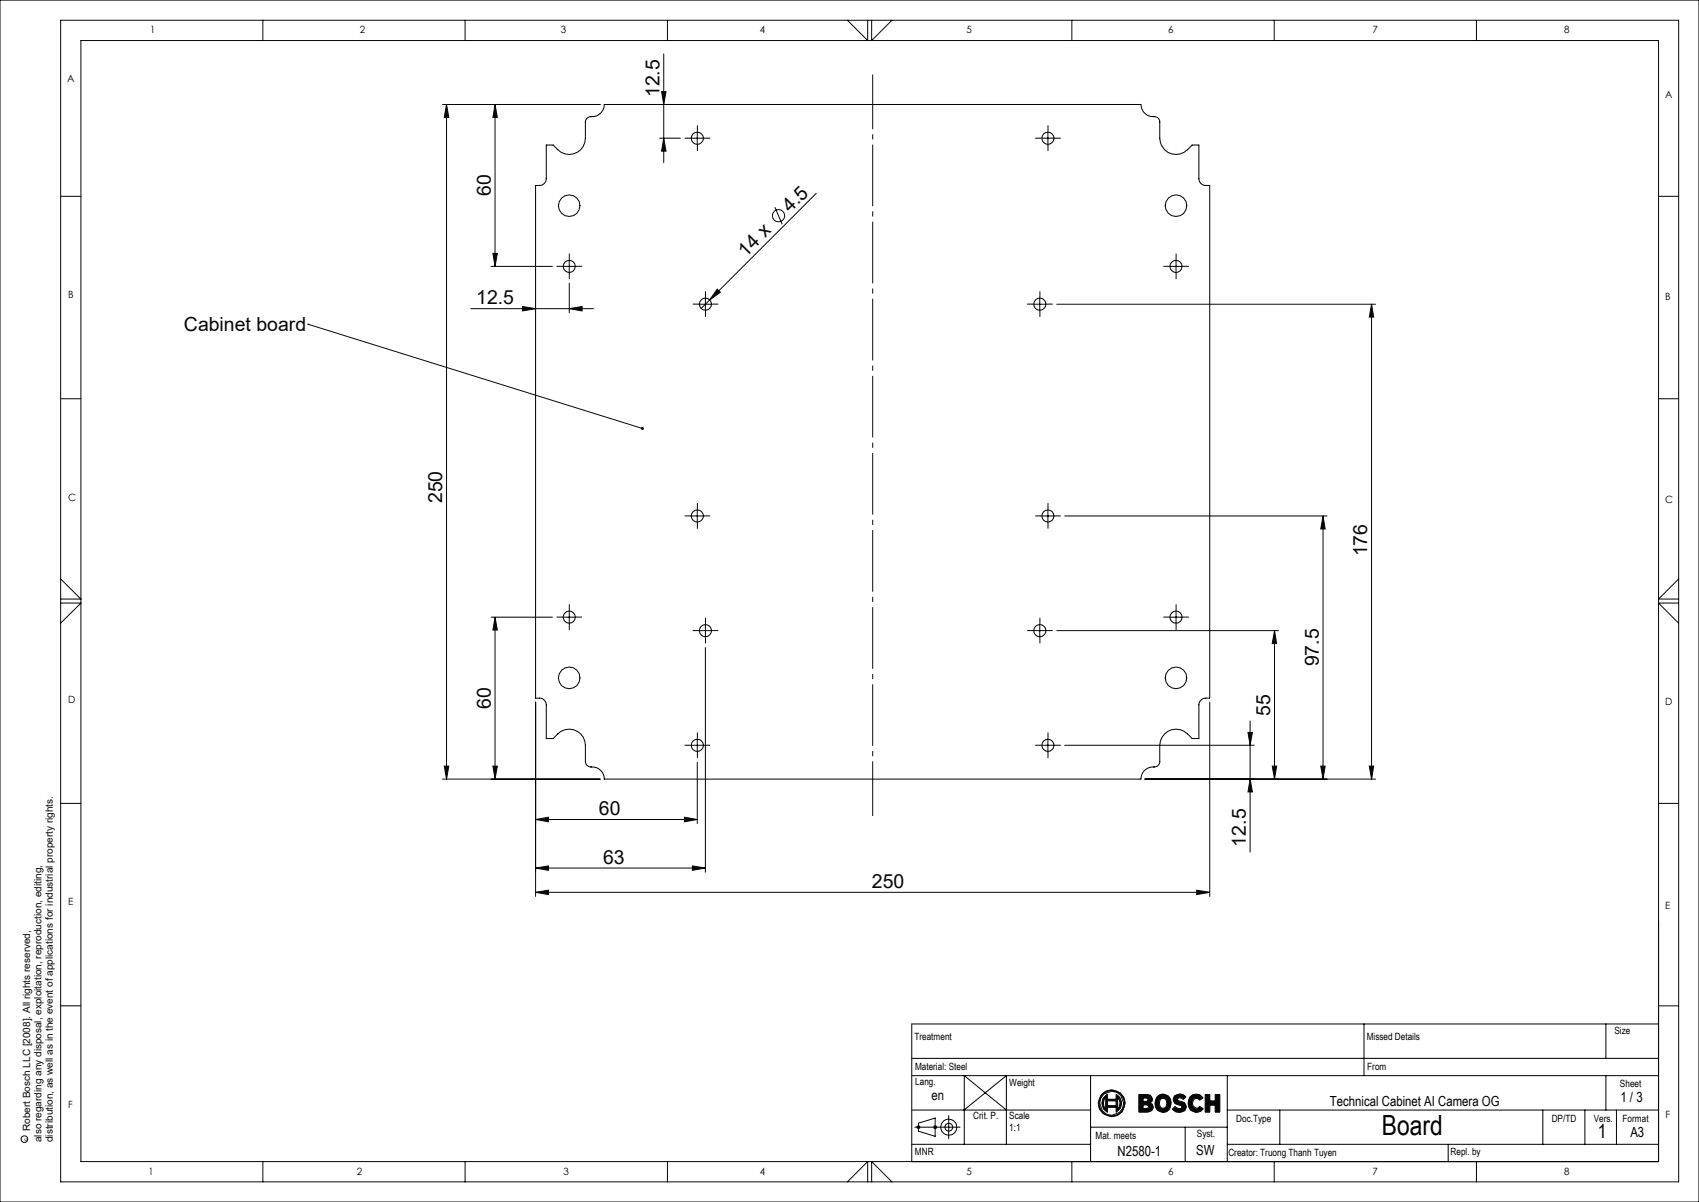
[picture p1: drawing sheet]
<svg xmlns="http://www.w3.org/2000/svg" width="420mm" height="297mm" viewBox="0 0 420 297" stroke-linecap="round" stroke-linejoin="round" font-family="sans-serif">
<g fill="none" stroke="#000" stroke-width=".25">
<path d="M135 35.8h1.7a4.8 4.8 0 0 0 5 2.2 3.9 3.9 0 0 0 3-3.9v-3.9a1.64 1.64 0 0 1 2.2-1.4 3 3 0 0 0 2.5-3h132.6a3.2 3.2 0 0 0 3.6 3.1l.7 .3 .4 .7v4.2a4 4 0 0 0 2.5 3.8 4 4 0 0 0 4.3-.9l1.2-1.2h1.7v8.4a1.69 1.69 0 0 0 1.7 1.6h.9v126.7a1.99 1.99 0 0 0-2.6 1.3v8.7h-1.7a4.8 4.8 0 0 0-5-2.2 4 4 0 0 0-3 3.8v4.1a1.35 1.35 0 0 1-1.5 1.3 2.96 2.96 0 0 0-3.2 3h-132.6a3.1 3.1 0 0 0-3.6-3l-.7-.4-.4-.7v-4.3a4 4 0 0 0-2.5-3.6 4 4 0 0 0-4.3 .8l-1.2 1.2h-1.7v-8.3a1.69 1.69 0 0 0-1.6-1.7h-1v-126.7a1.98 1.98 0 0 0 2.6-1.3zM15 48.5h5M410 48.5h5M15 98.5h5M410 98.5h5M15 198.5h5M410 198.5h5M410 227.5v59.5h-184.6M15 248.5h5M225.4 253h184.6M337.2 253v12.8M397 253v8.5"/>
<path d="M225.4 265.8h184.6M225.4 274.3h44.2M225.4 261.5h184.6M226.2 278.5h11.1M227 277.5l4.2-1.2v4.5l-4.2-1.3zM234.5 275.7v5.7M238.3 274.3l10.5-8.5v16.9M248.8 274.3l-10.4-8.5v16.9M269.6 265.8v21.2M269.6 278.5h33.8M293 278.5v8.5M303.4 265.8v21.2"/>
<path d="M303.4 274.3h106.6M316.4 274.3v8.4M381.4 274.3v8.4M391.8 274.3v8.4M397 265.8v8.5M399.6 274.3v8.4M225.4 282.7h44.2M303.4 282.7h106.6M358 282.7v4.3"/>
<circle cx="172.4" cy="34.2" r="1.5"/>
<circle cx="259.1" cy="34.2" r="1.5"/>
<circle cx="140.7" cy="50.8" r="2.66"/>
<circle cx="290.7" cy="50.8" r="2.67"/>
<circle cx="140.7" cy="65.8" r="1.49"/>
<circle cx="174.4" cy="75.2" r="1.51"/>
<circle cx="257" cy="75.2" r="1.51"/>
<circle cx="290.7" cy="65.8" r="1.49"/>
<circle cx="172.4" cy="127.5" r="1.5"/>
<circle cx="259.1" cy="127.5" r="1.5"/>
<circle cx="140.7" cy="152.5" r="1.5"/>
<circle cx="174.4" cy="155.8" r="1.5"/>
<circle cx="257" cy="155.8" r="1.5"/>
<circle cx="290.7" cy="152.5" r="1.5"/>
<circle cx="140.7" cy="167.5" r="2.67"/>
<circle cx="290.7" cy="167.5" r="2.67"/>
<circle cx="172.4" cy="184.2" r="1.5"/>
<circle cx="259.1" cy="184.2" r="1.5"/>
<circle cx="234.5" cy="278.5" r=".97"/>
<circle cx="234.6" cy="278.5" r="1.98"/>
</g>
<g fill="none" stroke="#0a0605" stroke-width=".25">
<path d="M0 0h420v297h-420zM15 5h400v287h-400zM20 10h390v277h-390zM65 5v5M115 5v5M165 5v5M209.5 5l5 5v-5M215.5 5v5l5-5M265 5v5M315 5v5M365 5v5M15 149h5l-5 5"/>
<path d="M15 143l5 5h-5M415 149h-5l5 5M415 143l-5 5h5M225.4 253v34M410 248.5h5M226.5 278.5h1M226.7 278.2l.7 .7M227 278v1M227.4 278.2l-.7 .7M230.7 278.5h1M230.8 278.2l.7 .7M231.2 278v1"/>
<path d="M231.5 278.2l-.7 .7M273.3 271.1v3a2.18 2.18 0 0 1 0-3zM273.8 272h2.1v1.2h-2.1zM273.8 270.3v1.3h2.1v-1.2l.9 .7 .5 1.5-.3 1.2-1.1 1v-1.2h-2.1v1.2l-1-.7-.4-1.5 .3-1.2zM276.3 271.1a2.18 2.18 0 0 1 0 3zM281.5 270.4h2.1l.8 .2 .5 1-.1 .5-.5 .4 .5 .3 .3 .8-.3 .8-1.1 .4h-2.2zM282.6 271.3a.92 .92 0 0 1 1.2 .4 1 1 0 0 1-1.2 .4zM282.6 273l1.1 .1 .3 .3a1.15 1.15 0 0 1-1.4 .5zM285.9 271.2l.7-.7 .9-.2 1.4 .6a2.59 2.59 0 0 1-.5 3.8l-.9 .2-1.4-.5-.5-.9-.1-.9zM287.1 271.5h.8a1.51 1.51 0 0 1 0 2.3h-.8a1.58 1.58 0 0 1 0-2.3zM290.4 270.8l1.2-.5 .8 .1 .8 .6-.7 .7-.3-.3-.9-.1-.2 .5 .6 .3a1.91 1.91 0 0 1 1.6 1.4l-.4 1-1.3 .4-.9-.2-.9-.6 .7-.7 1.1 .6 .4-.1 .2-.4-.3-.3-1.5-.5-.4-1zM294.1 271.1a2.04 2.04 0 0 1 3.3 .2l-.9 .5-.2-.3-.6-.1-.6 .3-.3 .9 .2 .7 .8 .6 .4-.1 .3-.4 1 .6-.7 .6-1.1 .3-1.3-.5-.5-.9-.2-.9z"/>
<path d="M297.9 270.4h1.2v1.6h1.3v-1.6h1.2v4.4h-1.2v-1.7h-1.3v1.7h-1.2zM65 287v5M115 287v5M165 287v5M209.5 292l5-5v5M215.5 292v-5l5 5M265 287v5M315 287v5M365 287v5"/>
<circle cx="274.8" cy="272.6" r="2.97"/>
<circle cx="274.8" cy="272.6" r="3.3"/>
</g>
<path d="M271.5 272.6a3.3 3.3 0 0 0 6.7 0 3.3 3.3 0 0 0-6.7 0zM271.9 272.6a2.97 2.97 0 0 1 5.9 0 2.97 2.97 0 0 1-5.9 0zM273.2 270.8a2.52 2.52 0 0 0 .6 4v-1.2h2.1v1.2a2.51 2.51 0 0 0 1.4-2.2 2.51 2.51 0 0 0-1.4-2.2v1.2h-2.1v-1.3zM276.3 271.1l.6 1.2-.1 .8-.5 1zM273.8 272h2.1v1.2h-2.1zM273.3 271.2v2.9l-.4-.6-.1-.7v-.8zM281.5 270.4v4.4h2.3a1.16 1.16 0 0 0 1.3-.9 1.16 1.16 0 0 0-.8-1.4l.5-.3 .1-.5a1.13 1.13 0 0 0-1.3-1.3zM282.6 273h1l.3 .3v.3l-.4 .3h-.9zM282.6 271.3l1 .1 .2 .3-.1 .3-1.1 .1zM286.1 270.9a2.3 2.3 0 0 0-.4 2.8 2.3 2.3 0 0 0 2.5 1.1 2.41 2.41 0 0 0 1.3-2.4 2.41 2.41 0 0 0-1.7-2.1l-1 .1zM286.8 271.7l.9-.3 .6 .4 .1 1.1-.5 .9-.5 .1-.6-.4-.2-1.2zM290.4 270.8h-.1a1.4 1.4 0 0 0-.1 1.6 1.4 1.4 0 0 0 1.4 .7l.6 .3-.2 .5h-.7l-.8-.5-.7 .7a2.07 2.07 0 0 0 3.5-.3v-.6a2.18 2.18 0 0 0-2-1.2l-.2-.4 .2-.3h.7l.5 .4 .7-.7a2.11 2.11 0 0 0-2.8-.2zM294.3 270.9a2.3 2.3 0 0 0-.4 2.8 2.3 2.3 0 0 0 2.6 1.1l1-.8-1-.6-.6 .5-.7-.3-.4-.8 .1-.7 .3-.5 .5-.2 .5 .1 .3 .3 .9-.5-.1-.2a1.98 1.98 0 0 0-3-.2zM297.9 270.4v4.4h1.2v-1.7h1.3v1.7h1.2v-4.4h-1.2v1.6h-1.3v-1.6z" fill-rule="evenodd" fill="#0a0605"/>
<g fill="none" stroke="#0a0605" stroke-width=".25">
<path d="M164.1 13.3v26.9M109.4 25.8h39M110.4 25.8l.5 3.2h-1.1zM110.4 25.8v166.7M122.4 25.8v40M122.4 25.8l.5 3.2h-1.1zM163.1 34.1h5.1M163.5 22.6h1.1l-.5 3.2zM164.1 34.1l.5 3.3h-1.1zM170.7 34.1h3.4M172.4 32.5v3.3M257.4 34.1h3.3"/>
<path d="M259 32.5v3.3M191.6 51.2l1.8 4.2M201.8 47.8l-28.5 28.4M116.4 76.3h30.3M121.4 65.8h15.2M121.8 62.6h1.1l-.5 3.2zM129.2 75.7l3.2 .6-3.2 .5zM139.1 65.8h3.3M140.7 76.3l3.2-.6v1.1zM140.7 70v7.3M140.7 64.2v3.3M172.7 75.2h3.3"/>
<path d="M174.4 73.5v3.3M177.3 71.4l.8 .8-2.7 1.9zM255.4 75.2h3.3M257 73.5v3.3M261.2 75.2h78.8M289.1 65.8h3.3M290.7 64.2v3.3M339.1 75.2l.5 3.1h-1.1zM339.1 75.2v117.3M76.1 80.1h.1M76.1 80.1l82.7 25.8M170.7 127.5h3.4"/>
<path d="M172.4 125.8v3.3M257.4 127.5h3.3M259 125.8v3.3M263.2 127.5h64.8M327.1 127.5l.5 3.2h-1.1zM327.1 127.5v65M121.4 152.5h15.2M122.4 152.5l.5 3.2h-1.1zM122.4 152.5v40M139.1 152.5h3.3M140.7 150.8v3.4M172.7 155.8h3.3"/>
<path d="M174.4 154.2v3.3M174.4 160v55.5M255.4 155.8h3.3M257 154.2v3.3M261.2 155.8h54.9M289.1 152.5h3.3M290.7 150.8v3.4M315.1 155.8v36.7M315.1 155.8l.5 3.2h-1.1zM132.4 173.5v48M299 173.5v48M309 178.1v32.4"/>
<path d="M109.4 192.5h39M109.8 189.3h1.1l-.5 3.2zM121.8 189.3h1.1l-.5 3.2zM170.7 184.1h3.4M172.4 182.5v3.3M172.4 188.3v15.2M257.4 184.1h3.3M259 182.5v3.3M263.2 184.1h46.9M308.5 181h1.1l-.6 3.1zM309 192.5l.6 3.2h-1.1zM314.5 189.3h1.1l-.5 3.2z"/>
<path d="M326.5 189.3h1.1l-.5 3.2zM338.5 189.3h1.1l-.5 3.2zM340 192.5h-57M132.4 202.5l3.2-.6v1.2zM132.4 214.5l3.2-.5v1zM132.4 202.5h40M132.4 214.5h42M169.2 201.9l3.2 .6-3.2 .6zM171.2 214l3.2 .5-3.2 .5zM295.8 220l3.2 .5-3.2 .5zM132.4 220.5l3.2-.5v1zM132.4 220.5h166.6"/>
<circle cx="192.5" cy="53.3" r="1.51"/>
<circle cx="6" cy="281.5" r=".81"/>
</g>
<path d="M215.7 18.4v183.2" fill="none" stroke="#0a0605" stroke-width=".25" stroke-dasharray="15.2 1.3 1.3 1.3" stroke-dashoffset="1.7" stroke-linecap="butt"/>
<g fill="none" stroke="#0a0605" stroke-width=".25" stroke-dasharray="15.2 1.3 1.3 1.3" stroke-linecap="butt">
<path d="M170.7 34.1h-1.5M172.4 32.5v-1.5M172.4 35.8v1.5M174.1 34.1h1.5M257.4 34.1h-1.5M259.1 32.5v-1.5M259.1 35.8v1.5M260.7 34.1h1.5M139.1 65.8h-1.5M140.7 64.1v-1.5M140.7 67.5v1.5M142.4 65.8h1.5"/>
<path d="M172.7 75.1h-1.5M174.4 73.5v-1.5M174.4 76.8v1.5M176.1 75.1h1.5M255.4 75.1h-1.5M257.1 73.5v-1.5M257.1 76.8v1.5M258.7 75.1h1.5M289.1 65.8h-1.5M290.7 64.1v-1.5M290.7 67.5v1.5M292.4 65.8h1.5"/>
<path d="M170.7 127.5h-1.5M172.4 125.8v-1.5M172.4 129.1v1.5M174.1 127.5h1.5M257.4 127.5h-1.5M259.1 125.8v-1.5M259.1 129.1v1.5M260.7 127.5h1.5M139.1 152.5h-1.5M140.7 150.8v-1.5M140.7 154.1v1.5M142.4 152.5h1.5"/>
<path d="M172.7 155.8h-1.5M174.4 154.1v-1.5M174.4 157.5v1.5M176.1 155.8h1.5M255.4 155.8h-1.5M257.1 154.1v-1.5M257.1 157.5v1.5M258.7 155.8h1.5M289.1 152.5h-1.5M290.7 150.8v-1.5M290.7 154.1v1.5M292.4 152.5h1.5"/>
<path d="M170.7 184.1h-1.5M172.4 182.5v-1.5M172.4 185.8v1.5M174.1 184.1h1.5M257.4 184.1h-1.5M259.1 182.5v-1.5M259.1 185.8v1.5M260.7 184.1h1.5"/>
</g>
<g fill="#0a0605">
<path d="M158.5 105.6l.5-.1 .1 .5-.3-.1 .3 .1-.1 .2-.5-.1z"/>
<path d="M177.3 71.4l.8 .8-2.7 1.9z"/>
<path d="M169.2 201.9l3.2 .6-3.2 .6zM132.4 202.5l3.2-.6v1.2zM171.2 214l3.2 .5-3.2 .5zM132.4 214.5l3.2-.5v1z"/>
<path d="M132.4 220.5l3.2-.5v1zM295.8 220l3.2 .5-3.2 .5zM129.2 75.7l3.2 .6-3.2 .5zM140.7 76.3l3.2-.6v1.1z"/>
<path d="M164.1 34.1l.5 3.3h-1.1zM163.5 22.6h1.1l-.5 3.2zM121.8 62.6h1.1l-.5 3.2zM122.4 25.8l.5 3.2h-1.1zM309 192.5l.6 3.2h-1.1zM308.5 181h1.1l-.6 3.1zM314.5 189.3h1.1l-.5 3.2zM315.1 155.8l.5 3.2h-1.1z"/>
<path d="M110.4 25.8l.5 3.2h-1.1zM109.8 189.3h1.1l-.5 3.2zM122.4 152.5l.5 3.2h-1.1zM121.8 189.3h1.1l-.5 3.2zM327.1 127.5l.5 3.2h-1.1zM326.5 189.3h1.1l-.5 3.2zM339.1 75.2l.5 3.1h-1.1zM338.5 189.3h1.1l-.5 3.2z"/>
</g>
<text font-size="6.9" x="341.6" y="280.5">Board</text>
<g font-size="4.8" fill="#0a0605">
<text x="163" y="24" transform="rotate(-90 163 24)">12.5</text>
<text x="121.3" y="48.5" transform="rotate(-90 121.3 48.5)">60</text>
<text x="195.4" y="52.7" transform="rotate(-45 195.4 52.7)">4.5</text>
<text x="184.4" y="63.6" transform="rotate(-45 184.4 63.6)">14 x</text>
<text x="117.7" y="75.2">12.5</text>
<text x="45.5" y="81.7">Cabinet board</text>
<text x="109.3" y="124.3" transform="rotate(-90 109.3 124.3)">250</text>
<text x="338" y="137.5" transform="rotate(-90 338 137.5)">176</text>
<text x="326" y="164.7" transform="rotate(-90 326 164.7)">97.5</text>
<text x="121.3" y="175.1" transform="rotate(-90 121.3 175.1)">60</text>
<text x="314" y="176.8" transform="rotate(-90 314 176.8)">55</text>
<text x="148.1" y="201.4">60</text>
<text x="308" y="209.2" transform="rotate(-90 308 209.2)">12.5</text>
<text x="149.1" y="213.4">63</text>
<text x="215.5" y="219.4">250</text>
</g>
<text font-size="4.8" x="395" y="281.3">1</text>
<text font-size="3.4" fill="#0a0605" x="230.2" y="271.7">en</text>
<g font-size="3.4">
<text x="328.8" y="273.3">Technical Cabinet AI Camera OG</text>
<text x="400.6" y="272.4">1 / 3</text>
<text x="403" y="280.9">A3</text>
<text x="276.3" y="285.6">N2580-1</text>
<text x="295.7" y="285.3">SW</text>
</g>
<g font-size="2.5">
<text x="37.1" y="8.2">1</text>
<text x="88.9" y="8.2">2</text>
<text x="138.6" y="8.2">3</text>
<text x="187.8" y="8.2">4</text>
<text x="238.9" y="8.2">5</text>
<text x="288.8" y="8.2">6</text>
<text x="339.2" y="8.2">7</text>
<text x="386.7" y="8.2">8</text>
<text x="16.6" y="20.2">A</text>
<text x="411.7" y="24.2">A</text>
<text x="16.8" y="73.7">B</text>
<text x="411.7" y="74.2">B</text>
<text x="16.8" y="123.7">C</text>
<text x="411.7" y="124.2">C</text>
<text x="16.8" y="173.7">D</text>
<text x="411.7" y="174.2">D</text>
<text x="16.8" y="223.7">E</text>
<text x="411.7" y="224.7">E</text>
<text x="226.1" y="256.9">Treatment</text>
<text x="337.9" y="256.9">Missed Details</text>
<text x="399.1" y="255.4">Size</text>
<text x="226.2" y="264.4">Material: Steel</text>
<text x="226.3" y="268.2">Lang.</text>
<text x="249.5" y="268.3">Weight</text>
<text x="338" y="264.5">From</text>
<text x="400.5" y="268.6">Sheet</text>
<text x="16.8" y="273.7">F</text>
<text x="240.6" y="276.5">Crit. P.</text>
<text x="249.5" y="276.6">Scale</text>
<text x="249.5" y="279.4">1:1</text>
<text x="270.8" y="281.3">Mat. meets</text>
<text x="295.9" y="281">Syst.</text>
<text x="305.6" y="277.1">Doc.Type</text>
<text x="383.6" y="277.1">DP/TD</text>
<text x="394" y="277.1">Vers.</text>
<text x="401.1" y="277.2">Format</text>
<text x="411.7" y="276.2">F</text>
<text x="226.2" y="285.5">MNR</text>
<text x="303.7" y="285.5">Creator: Truong Thanh Tuyen</text>
<text x="358.6" y="285.5">Repl. by</text>
<text x="36.7" y="290.2">1</text>
<text x="88.2" y="290.2">2</text>
<text x="139.3" y="290.2">3</text>
<text x="187.8" y="290.2">4</text>
<text x="238.9" y="290.2">5</text>
<text x="288.8" y="290.2">6</text>
<text x="339.2" y="290.2">7</text>
<text x="386.7" y="290.2">8</text>
</g>
<g font-size="2.5" fill="#0a0605">
<text x="7.4" y="279.5" transform="rotate(-90 7.4 279.5)">Robert Bosch LLC [2008]. All rights reserved,</text>
<text x="10.2" y="282.2" transform="rotate(-90 10.2 282.2)">also regarding any disposal, exploitation, reproduction, editing,</text>
<text x="13" y="282.2" transform="rotate(-90 13 282.2)">distribution, as well as in the event of applications for industrial property rights.</text>
</g>
<text font-size="1.4" fill="#0a0605" x="6.8" y="281.8" transform="rotate(-90 6.8 281.8)">c</text>
</svg>
